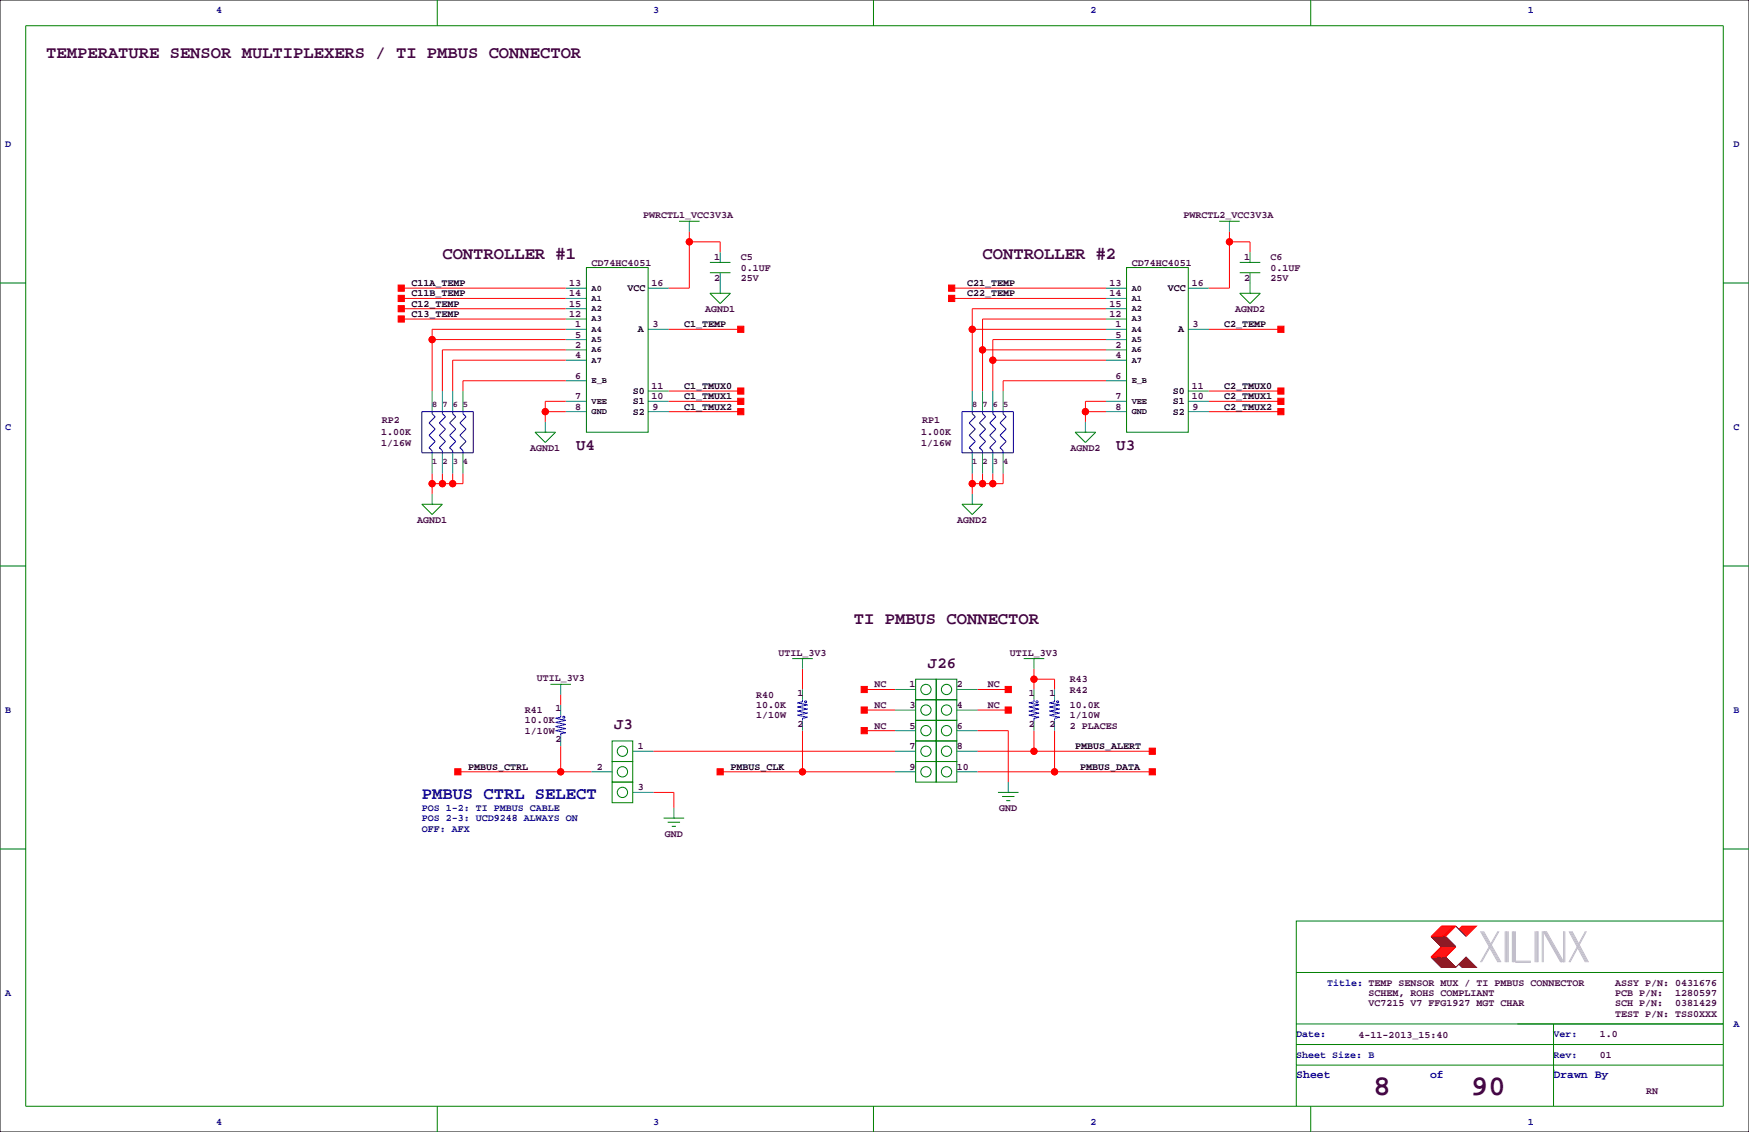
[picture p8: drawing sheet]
<svg xmlns="http://www.w3.org/2000/svg" width="432mm" height="279mm" viewBox="0 0 432 279" stroke-linecap="round" stroke-linejoin="round" font-family="sans-serif">
<path d="M0 0h431.8v279.4h-431.8z" fill="none" stroke="#000" stroke-width=".25"/>
<g fill="none" stroke="#f00" stroke-width=".25">
<path d="M170.2 57.2v13.9h-5.1M170.2 59.7h7.6v2.5M303.5 57.2v13.9h-5.1M303.5 59.7h5.1v2.5M99.1 76.2h40.6M99.1 73.7h40.6M99.1 71.1h40.6M99.1 78.7h40.6M234.9 73.7h38.1M234.9 71.1h38.1M273 76.2h-33v20.3M273 78.7h-30.4v17.8"/>
<path d="M308.6 69.8h.1M106.7 83.8h33M139.7 81.3h-33v15.2M139.7 94h-25.4v2.5M139.7 86.4h-30.5v10.1M139.7 88.9h-27.9v7.6M139.7 99.1h-5.1v5M165.1 81.3h17.8M165.1 99.1h17.8M165.1 96.5h17.8M240 81.3h33M242.6 86.4h30.4"/>
<path d="M245.1 88.9h27.9M273 94h-25.4v2.5M273 83.8h-27.9v12.7M273 99.1h-5v5M298.4 81.3h17.8M298.4 99.1h17.8M298.4 96.5h17.8M106.7 116.8v5.1M109.2 116.8v2.6M111.8 116.8v2.6M114.3 116.8v2.6h-7.6M134.6 101.6h5.1"/>
<path d="M165.1 101.6h17.8M240 116.8v5.1M242.6 116.8v2.6M245.1 116.8v2.6M247.6 116.8v2.6h-7.6M268 101.6h5M298.4 101.6h17.8M138.4 171.4v2.6M198.1 165.1v5.1M213.4 175.3h7.6M213.4 170.2h7.6M241.3 175.3h7.6"/>
<path d="M241.3 170.2h7.6M255.3 167.6h5v2.6M255.3 165.1v5.1M113 190.5h33M138.4 184.1v6.4M161.3 185.4h59.7M161.3 195.6h5.1v3.8M177.8 190.5h43.2M198.1 180.3v10.2M213.4 180.3h7.6M241.3 190.5h43.2M241.3 185.4h43.2"/>
<path d="M241.3 180.3h7.6v12.7M255.3 180.3v5.1M260.3 180.3v10.2M355.9 233.7l-2.6 2.5h3.6l2.5-2.5M355.9 228.6h3.5l-2.5 2.5h-3.6zM356.1 233.7l-2.5 2.5M356.1 228.6l-2.5 2.5M356.4 233.7l-2.6 2.5M356.4 228.6l-2.6 2.5M356.6 233.7l-2.5 2.5M356.6 228.6l-2.5 2.5M356.9 233.7l-2.6 2.5"/>
<path d="M356.9 228.6l-2.6 2.5M357.1 233.7l-2.5 2.5M357.1 228.6l-2.5 2.5M357.4 233.7l-2.6 2.5M357.4 228.6l-2.6 2.5M357.6 233.7l-2.5 2.5M357.6 228.6l-2.5 2.5M357.9 233.7l-2.6 2.5M357.9 228.6l-2.6 2.5M358.1 233.7l-2.5 2.5M358.1 228.6l-2.5 2.5M358.4 233.7l-2.5 2.5"/>
<path d="M358.4 228.6l-2.5 2.5M358.6 233.7l-2.5 2.5M358.6 228.6l-2.5 2.5M358.9 233.7l-2.5 2.5M358.9 228.6l-2.5 2.5M359.2 233.7l-2.6 2.5M359.2 228.6l-2.6 2.5M360.2 229.4l.7-.8h3.6l-2.6 2.5M361.2 228.6l-.8 .8M361.4 228.6l-1 1M361.7 228.6l-1 1M361.9 228.6l-1.2 1.3"/>
<path d="M362.2 228.6l-1.3 1.3M362.5 228.6l-1.6 1.5M362.7 228.6l-1.5 1.5M363 228.6l-1.8 1.8M363.2 228.6l-1.8 1.8M363.5 228.6l-2.1 2M363.7 228.6l-2 2M364 228.6l-2.3 2.3M364.2 228.6l-2.3 2.3"/>
<circle cx="170.2" cy="59.7" r=".76"/>
<circle cx="303.5" cy="59.7" r=".76"/>
<circle cx="177.8" cy="69.8" r="0"/>
<circle cx="106.7" cy="83.8" r=".76"/>
<circle cx="240" cy="81.3" r=".76"/>
<circle cx="242.6" cy="86.4" r=".76"/>
<circle cx="245.1" cy="88.9" r=".76"/>
<circle cx="106.7" cy="119.4" r=".76"/>
<circle cx="109.2" cy="119.4" r=".76"/>
<circle cx="111.8" cy="119.4" r=".76"/>
<circle cx="134.6" cy="101.6" r=".76"/>
<circle cx="240" cy="119.4" r=".76"/>
<circle cx="242.6" cy="119.4" r=".76"/>
<circle cx="245.1" cy="119.4" r=".76"/>
<circle cx="268" cy="101.6" r=".76"/>
<circle cx="255.3" cy="167.6" r=".76"/>
<circle cx="138.4" cy="190.5" r=".76"/>
<circle cx="198.1" cy="190.5" r=".76"/>
<circle cx="255.3" cy="185.4" r=".76"/>
<circle cx="260.4" cy="190.5" r=".76"/>
</g>
<g fill="#f00" stroke="#f00" stroke-width=".25">
<path d="M177 189.7h1.6v1.6h-1.6z" fill-rule="evenodd"/>
<path d="M248.2 174.5h1.5v1.5h-1.5z" fill-rule="evenodd"/>
<path d="M248.2 169.4h1.5v1.5h-1.5z" fill-rule="evenodd"/>
<path d="M283.7 189.7h1.5v1.6h-1.5z" fill-rule="evenodd"/>
<path d="M283.7 184.7h1.5v1.5h-1.5z" fill-rule="evenodd"/>
<path d="M212.6 169.4h1.5v1.5h-1.5z" fill-rule="evenodd"/>
<path d="M212.6 174.5h1.5v1.5h-1.5z" fill-rule="evenodd"/>
<path d="M212.6 179.6h1.5v1.5h-1.5z" fill-rule="evenodd"/>
<path d="M112.3 189.7h1.5v1.6h-1.5z" fill-rule="evenodd"/>
<path d="M98.3 72.9h1.5v1.5h-1.5z" fill-rule="evenodd"/>
<path d="M98.3 70.4h1.5v1.5h-1.5z" fill-rule="evenodd"/>
<path d="M98.3 78h1.5v1.5h-1.5z" fill-rule="evenodd"/>
<path d="M98.3 75.4h1.5v1.6h-1.5z" fill-rule="evenodd"/>
<path d="M182.1 80.5h1.5v1.5h-1.5z" fill-rule="evenodd"/>
<path d="M182.1 100.8h1.5v1.6h-1.5z" fill-rule="evenodd"/>
<path d="M182.1 98.3h1.5v1.5h-1.5z" fill-rule="evenodd"/>
<path d="M182.1 95.8h1.5v1.5h-1.5z" fill-rule="evenodd"/>
<path d="M315.5 98.3h1.5v1.5h-1.5z" fill-rule="evenodd"/>
<path d="M315.5 95.8h1.5v1.5h-1.5z" fill-rule="evenodd"/>
<path d="M315.5 100.8h1.5v1.6h-1.5z" fill-rule="evenodd"/>
<path d="M315.5 80.5h1.5v1.5h-1.5z" fill-rule="evenodd"/>
<path d="M234.2 70.4h1.5v1.5h-1.5z" fill-rule="evenodd"/>
<path d="M234.2 72.9h1.5v1.5h-1.5z" fill-rule="evenodd"/>
<circle cx="198.1" cy="190.5" r=".76"/>
<circle cx="260.4" cy="190.5" r=".76"/>
<circle cx="255.3" cy="185.4" r=".76"/>
<circle cx="255.3" cy="167.6" r=".76"/>
<circle cx="138.4" cy="190.5" r=".76"/>
<circle cx="240" cy="81.3" r=".76"/>
<circle cx="111.8" cy="119.4" r=".76"/>
<circle cx="109.2" cy="119.4" r=".76"/>
<circle cx="106.7" cy="119.4" r=".76"/>
<circle cx="106.7" cy="83.8" r=".76"/>
<circle cx="134.6" cy="101.6" r=".76"/>
<circle cx="170.2" cy="59.7" r=".76"/>
<circle cx="242.6" cy="86.4" r=".76"/>
<circle cx="245.1" cy="88.9" r=".76"/>
<circle cx="245.1" cy="119.4" r=".76"/>
<circle cx="242.6" cy="119.4" r=".76"/>
<circle cx="240" cy="119.4" r=".76"/>
<circle cx="303.5" cy="59.7" r=".76"/>
<circle cx="268" cy="101.6" r=".76"/>
</g>
<g fill="none" stroke="#008080" stroke-width=".25">
<path d="M170.2 54.6v2.6M303.5 54.6v2.6M139.7 78.7h5.1M139.7 73.7h5.1M139.7 71.1h5.1M139.7 76.2h5.1M160 71.1h5.1M177.8 62.2v2.6M177.8 67.3v5.1M273 78.7h5.1M273 73.7h5.1M273 71.1h5.1"/>
<path d="M273 76.2h5.1M293.4 71.1h5M308.6 62.2v2.6M308.6 67.3v5.1M106.7 96.5v5.1M109.2 96.5v5.1M111.8 96.5v5.1M114.3 96.5v5.1M139.7 99.1h5.1M139.7 94h5.1M139.7 81.3h5.1M139.7 83.8h5.1"/>
<path d="M139.7 86.4h5.1M139.7 88.9h5.1M160 99.1h5.1M160 81.3h5.1M160 96.5h5.1M240 96.5v5.1M242.6 96.5v5.1M245.1 96.5v5.1M247.6 96.5v5.1M273 99.1h5.1M273 94h5.1M273 81.3h5.1"/>
<path d="M273 83.8h5.1M273 86.4h5.1M273 88.9h5.1M293.4 99.1h5M293.4 81.3h5M293.4 96.5h5M106.7 111.8v5M109.2 111.8v5M111.8 111.8v5M114.3 111.8v5M134.6 104.1v2.6M139.7 101.6h5.1"/>
<path d="M160 101.6h5.1M240 111.8v5M242.6 111.8v5M245.1 111.8v5M247.6 111.8v5M268 104.1v2.6M273 101.6h5.1M293.4 101.6h5M106.7 121.9v2.6M240 121.9v2.6M138.4 168.9v2.5M138.4 174v2.5"/>
<path d="M198.1 162.6v2.5M198.1 170.2v2.5M198.1 177.8v2.5M221 170.2h5.1M221 175.3h5.1M236.2 170.2h5.1M236.2 175.3h5.1M255.3 162.6v2.5M255.3 170.2v2.5M255.3 177.8v2.5M260.3 170.2v2.5M260.3 177.8v2.5"/>
<path d="M138.4 181.6v2.5M146 190.5h5.1M156.2 185.4h5.1M156.2 195.6h5.1M166.4 199.4v2.5M221 180.3h5.1M221 185.4h5.1M221 190.5h5.1M236.2 180.3h5.1M236.2 185.4h5.1M236.2 190.5h5.1M248.9 193v2.6"/>
</g>
<g fill="none" stroke="#008000" stroke-width=".25">
<path d="M6.3 6.4h419.1v266.6h-419.1zM107.9 0v6.4M215.6 0v6.4M323.6 0v6.4M167.6 54.6h5.1M170.2 54.6h.1M301 54.6h5.1M303.5 54.6h.1M0 69.8h6.3M144.8 66h15.2v40.7h-15.2zM175.3 72.4h5l-2.5 2.5zM175.3 67.3h5"/>
<path d="M175.3 64.8h5M177.8 72.4h.1M278.1 66h15.3v40.7h-15.3zM306.1 72.4h5l-2.5 2.5zM306.1 67.3h5M306.1 64.8h5M308.6 72.4h.1M425.4 69.8h6.4M132.1 106.7h5.1l-2.6 2.5zM134.6 106.7h.1M265.4 106.7h5.1l-2.5 2.5zM268 106.7h.1"/>
<path d="M0 139.7h6.3M104.1 124.5h5.1l-2.5 2.5zM106.7 124.5h.1M237.5 124.5h5.1l-2.6 2.5zM240 124.5h.1M425.4 139.7h6.4M135.9 168.9h5.1M138.4 168.9h.1M195.6 162.6h5.1M198.1 162.6h.1M226.1 177.8h5v5.1h-5zM226.1 172.7h5v5.1h-5z"/>
<path d="M226.1 167.6h5v5.1h-5zM231.1 177.8h5.1v5.1h-5.1zM231.1 172.7h5.1v5.1h-5.1zM231.1 167.6h5.1v5.1h-5.1zM252.7 162.6h5.1M255.3 162.6h.1M151.1 182.9h5.1v5.1h-5.1zM151.1 188h5.1v5h-5.1zM151.1 193h5.1v5.1h-5.1zM226.1 188h5v5h-5zM226.1 182.9h5v5.1h-5zM231.1 188h5.1v5h-5.1z"/>
<path d="M231.1 182.9h5.1v5.1h-5.1zM246.4 195.6h5.1M247.4 196.6h3M248.4 197.6h1M248.9 195.6h.1M0 209.5h6.3M163.8 201.9h5.1M164.8 202.9h3.1M165.9 204h1M166.4 201.9h.1M425.4 209.5h6.4M425.4 227.3h-105.4v35.6"/>
<path d="M320 257.8h105.4M320 252.7h105.4M320 240h105.4M383.5 252.7v20.3M107.9 273v6.4M215.6 273v6.4M320 262.9v10.1M320 262.9h105.4M323.6 273v6.4M383.5 264.2h.1"/>
<circle cx="228.6" cy="170.2" r="1.27"/>
<circle cx="228.6" cy="175.3" r="1.27"/>
<circle cx="233.7" cy="170.2" r="1.27"/>
<circle cx="233.7" cy="175.3" r="1.27"/>
<circle cx="153.7" cy="185.4" r="1.27"/>
<circle cx="153.7" cy="190.5" r="1.27"/>
<circle cx="153.7" cy="195.6" r="1.27"/>
<circle cx="228.6" cy="190.5" r="1.27"/>
<circle cx="228.6" cy="185.4" r="1.27"/>
<circle cx="228.6" cy="180.3" r="1.27"/>
<circle cx="233.7" cy="190.5" r="1.27"/>
<circle cx="233.7" cy="185.4" r="1.27"/>
<circle cx="233.7" cy="180.3" r="1.27"/>
</g>
<g fill="none" stroke="#00f" stroke-width=".25">
<path d="M138.4 176.5v.5l-1.2 .3 2.5 .5-2.5 .5 2.5 .5-2.5 .5 2.5 .5-2.5 .5 2.5 .5-1.3 .3v.5M198.1 172.7v.5l-1.3 .3 2.6 .5-2.6 .5 2.6 .5-2.6 .5 2.6 .5-2.6 .5 2.6 .5-1.3 .3v.5M255.3 172.7v.5l-1.3 .3 2.5 .5-2.5 .5 2.5 .5-2.5 .5 2.5 .5-2.5 .5 2.5 .5-1.2 .3v.5M260.3 172.7v.5l-1.2 .3 2.5 .5-2.5 .5 2.5 .5-2.5 .5 2.5 .5-2.5 .5 2.5 .5-1.3 .3v.5"/>
<circle cx="139.2" cy="177" r=".25"/>
<circle cx="198.9" cy="173.2" r=".25"/>
<circle cx="256" cy="173.2" r=".25"/>
<circle cx="261.1" cy="173.2" r=".25"/>
</g>
<path d="M104.1 101.6h12.7v10.2h-12.7zM106.7 101.6v.5l.7 .8-1.5 1.5 1.5 1.5-1.5 1.5 1.5 1.6-1.5 1.5 .8 .8v.5M109.2 101.6v.5l.8 .8-1.5 1.5 1.5 1.5-1.5 1.5 1.5 1.6-1.5 1.5 .7 .8v.5M111.8 101.6v.5l.7 .8-1.5 1.5 1.5 1.5-1.5 1.5 1.5 1.6-1.5 1.5 .8 .8v.5M114.3 101.6v.5l.8 .8-1.6 1.5 1.6 1.5-1.6 1.5 1.6 1.6-1.6 1.5 .8 .8v.5M237.5 101.6h12.7v10.2h-12.7zM240 101.6v.5l.8 .8-1.5 1.5 1.5 1.5-1.5 1.5 1.5 1.6-1.5 1.5 .7 .8v.5M242.6 101.6v.5l.7 .8-1.5 1.5 1.5 1.5-1.5 1.5 1.5 1.6-1.5 1.5 .8 .8v.5M245.1 101.6v.5l.8 .8-1.6 1.5 1.6 1.5-1.6 1.5 1.6 1.6-1.6 1.5 .8 .8v.5M247.6 101.6v.5l.8 .8-1.5 1.5 1.5 1.5-1.5 1.5 1.5 1.6-1.5 1.5 .7 .8v.5" fill="none" stroke="#0000a0" stroke-width=".25"/>
<g fill="none" stroke="#800000" stroke-width=".25">
<path d="M353.3 236.2l2.6 2.6h3.5M353.3 231.1l2.6 2.6M353.6 231.1l2.5 2.6M353.6 236.2l2.5 2.6M353.8 231.1l2.6 2.6M353.8 236.2l2.6 2.6M354.1 231.1l2.5 2.6M354.1 236.2l2.5 2.6M354.3 231.1l2.6 2.6M354.3 236.2l2.6 2.6M354.6 231.1l2.5 2.6M354.6 236.2l2.5 2.6"/>
<path d="M354.8 231.1l2.6 2.6M354.8 236.2l2.6 2.6M355.1 231.1l2.5 2.6M355.1 236.2l2.5 2.6M355.3 231.1l2.6 2.6M355.3 236.2l2.6 2.6M355.6 231.1l2.5 2.6M355.6 236.2l2.5 2.6M355.9 231.1l2.5 2.6M355.9 236.2l2.5 2.6M356.1 231.1l2.5 2.6M356.1 236.2l2.5 2.6"/>
<path d="M356.4 231.1l2.5 2.6M356.4 236.2l2.5 2.6M356.6 231.1l2.6 2.6M356.6 236.2l2.6 2.6M356.9 231.1l2.5 2.6M356.9 236.2l2.5 2.6M359.4 228.6l2.5 2.5M360.2 238l.7 .8h3.6l-2.6-2.6-2.5 2.6M360.4 237.7l1 1.1M360.4 238l.8 .8M360.7 237.5l1.2 1.3M360.7 237.7l1 1.1"/>
<path d="M360.9 237.2l1.6 1.6M360.9 237.5l1.3 1.3M361.2 237l1.8 1.8M361.2 237.2l1.5 1.6M361.4 236.7l2.1 2.1M361.4 237l1.8 1.8M361.7 236.5l2.3 2.3M361.7 236.7l2 2.1M361.9 236.5l2.3 2.3"/>
</g>
<g fill="none" stroke="#c0c0c0" stroke-width=".25">
<path d="M365.5 229.9l4.3 7.6M365.8 229.9l4.3 7.6M366 229.9l4.3 7.6M366.3 229.9l4.3 7.6M369.8 229.9l-4.3 7.6M370.1 229.9l-4.3 7.6M371.6 229.9v7.6M371.9 229.9v7.6M372.1 229.9v7.6M372.4 229.9v7.6M373.4 229.9v7.6M373.6 229.9v7.6"/>
<path d="M373.9 229.9v7.6M374.1 229.9v7.6h3.9M374.1 237.2h3.9M379 229.9v7.6M379.2 229.9v7.6M379.5 229.9v7.6M379.7 229.9v7.6M380.7 229.9v7.6M381 237.5v-7.6l4.3 7.6M381.3 229.9l4.3 7.6M381.5 229.9l4.3 7.6M381.8 229.9l4.3 7.6v-7.6"/>
<path d="M386.3 229.9v7.6M387.3 229.9l4.1 7.6M387.6 229.9l4.1 7.6M387.9 229.9l4 7.6M388.1 229.9l4.1 7.6M391.4 229.9l-4.1 7.6M391.7 229.9l-4.1 7.6"/>
</g>
<g font-size="7.1" fill="#400040">
<text x="339.1" y="270.3">8</text>
<text x="363.2" y="270.3">90</text>
</g>
<g font-size="4.2" fill="#400040">
<text x="11.4" y="14.4">TEMPERATURE SENSOR MULTIPLEXERS / TI PMBUS CONNECTOR</text>
<text x="109.2" y="63.9">CONTROLLER #1</text>
<text x="242.6" y="63.9">CONTROLLER #2</text>
<text x="210.8" y="154.1">TI PMBUS CONNECTOR</text>
</g>
<text font-size="4.2" fill="#0000a0" x="104.1" y="197.3">PMBUS CTRL SELECT</text>
<g font-size="3.9" fill="#400040">
<text x="142.2" y="111">U4</text>
<text x="275.6" y="111">U3</text>
<text x="229.1" y="164.8">J26</text>
<text x="151.6" y="180.1">J3</text>
</g>
<g font-size="2.8" fill="#0000a0">
<text x="320" y="266.1">Sheet</text>
<text x="353.1" y="266.1">of</text>
<text x="383.5" y="266.1">Drawn By</text>
</g>
<g font-size="2.5" fill="#0000a0">
<text x="53.3" y="3.3">4</text>
<text x="161.3" y="3.3">3</text>
<text x="269.2" y="3.3">2</text>
<text x="377.2" y="3.3">1</text>
<text x="1.3" y="36.3">D</text>
<text x="428" y="36.3">D</text>
<text x="1.3" y="106.2">C</text>
<text x="428" y="106.2">C</text>
<text x="1.3" y="176">B</text>
<text x="428" y="176">B</text>
<text x="104.1" y="202.7">POS 2-3: UCD9248 ALWAYS ON</text>
<text x="104.1" y="200.2">POS 1-2: TI PMBUS CABLE</text>
<text x="104.1" y="205.2">OFF: AFX</text>
<text x="1.3" y="245.9">A</text>
<text x="327.7" y="243.3">Title: TEMP SENSOR MUX / TI PMBUS CONNECTOR</text>
<text x="320" y="256">Date:</text>
<text x="383.5" y="256">Ver:</text>
<text x="428" y="253.5">A</text>
<text x="320" y="261.1">Sheet Size: B</text>
<text x="383.5" y="261.1">Rev:</text>
<text x="53.3" y="277.6">4</text>
<text x="161.3" y="277.6">3</text>
<text x="269.2" y="277.6">2</text>
<text x="377.2" y="277.6">1</text>
</g>
<g font-size="2.5" fill="#400040">
<text x="158.8" y="53.9">PWRCTL1_VCC3V3A</text>
<text x="292.2" y="53.9">PWRCTL2_VCC3V3A</text>
<text x="146" y="65.5">CD74HC4051</text>
<text x="176.3" y="64.3">1</text>
<text x="182.9" y="64.3">C5</text>
<text x="279.4" y="65.5">CD74HC4051</text>
<text x="307.1" y="64.3">1</text>
<text x="313.7" y="64.3">C6</text>
<text x="140.5" y="70.6">13</text>
<text x="160.9" y="70.6">16</text>
<text x="176.3" y="69.3">2</text>
<text x="182.9" y="66.8">0.1UF</text>
<text x="182.9" y="69.3">25V</text>
<text x="273.9" y="70.6">13</text>
<text x="294.2" y="70.6">16</text>
<text x="307.1" y="69.3">2</text>
<text x="313.7" y="66.8">0.1UF</text>
<text x="313.7" y="69.3">25V</text>
<text x="140.5" y="73.2">14</text>
<text x="140.5" y="75.7">15</text>
<text x="174.1" y="77">AGND1</text>
<text x="273.9" y="73.2">14</text>
<text x="273.9" y="75.7">15</text>
<text x="304.9" y="77">AGND2</text>
<text x="140.5" y="78.2">12</text>
<text x="142" y="80.8">1</text>
<text x="142" y="83.3">5</text>
<text x="161.1" y="80.8">3</text>
<text x="273.9" y="78.2">12</text>
<text x="275.4" y="80.8">1</text>
<text x="275.4" y="83.3">5</text>
<text x="294.4" y="80.8">3</text>
<text x="142" y="85.9">2</text>
<text x="142" y="88.4">4</text>
<text x="275.4" y="85.9">2</text>
<text x="275.4" y="88.4">4</text>
<text x="142" y="93.5">6</text>
<text x="275.4" y="93.5">6</text>
<text x="142" y="98.6">7</text>
<text x="142" y="101.1">8</text>
<text x="160.9" y="98.6">10</text>
<text x="160.9" y="96">11</text>
<text x="161.1" y="101.1">9</text>
<text x="275.4" y="98.6">7</text>
<text x="275.4" y="101.1">8</text>
<text x="294.2" y="98.6">10</text>
<text x="294.2" y="96">11</text>
<text x="294.4" y="101.1">9</text>
<text x="94.1" y="107.4">1.00K</text>
<text x="94.3" y="104.5">RP2</text>
<text x="227.4" y="107.4">1.00K</text>
<text x="227.6" y="104.5">RP1</text>
<text x="94.1" y="110">1/16W</text>
<text x="130.9" y="111.3">AGND1</text>
<text x="227.4" y="110">1/16W</text>
<text x="264.3" y="111.3">AGND2</text>
<text x="103" y="129">AGND1</text>
<text x="236.3" y="129">AGND2</text>
<text x="192.2" y="161.8">UTIL_3V3</text>
<text x="249.3" y="161.8">UTIL_3V3</text>
<text x="132.5" y="168.2">UTIL_3V3</text>
<text x="186.7" y="172.2">R40</text>
<text x="196.8" y="171.8">1</text>
<text x="215.9" y="169.7">NC</text>
<text x="224.6" y="169.7">1</text>
<text x="236.2" y="169.7">2</text>
<text x="243.8" y="169.7">NC</text>
<text x="254" y="171.8">1</text>
<text x="259.1" y="171.8">1</text>
<text x="264.2" y="168.4">R43</text>
<text x="264.2" y="170.9">R42</text>
<text x="129.5" y="176">R41</text>
<text x="129.5" y="178.6">10.0K</text>
<text x="137.2" y="175.6">1</text>
<text x="186.7" y="174.8">10.0K</text>
<text x="186.7" y="177.3">1/10W</text>
<text x="196.8" y="179.4">2</text>
<text x="215.9" y="179.8">NC</text>
<text x="215.9" y="174.8">NC</text>
<text x="224.6" y="174.8">3</text>
<text x="224.6" y="179.8">5</text>
<text x="236.2" y="174.8">4</text>
<text x="236.2" y="179.8">6</text>
<text x="243.8" y="174.8">NC</text>
<text x="254" y="179.4">2</text>
<text x="259.1" y="179.4">2</text>
<text x="264.2" y="179.8">2 PLACES</text>
<text x="264.2" y="174.8">10.0K</text>
<text x="264.2" y="177.3">1/10W</text>
<text x="129.5" y="181.1">1/10W</text>
<text x="137.2" y="183.2">2</text>
<text x="157.5" y="184.9">1</text>
<text x="224.6" y="184.9">7</text>
<text x="236.2" y="184.9">8</text>
<text x="147.3" y="190">2</text>
<text x="224.6" y="190">9</text>
<text x="236.2" y="190">10</text>
<text x="157.5" y="195.1">3</text>
<text x="246.7" y="200.2">GND</text>
<text x="164.1" y="206.5">GND</text>
<text x="337.8" y="245.9">SCHEM, ROHS COMPLIANT</text>
<text x="398.8" y="243.3">ASSY P/N: 0431676</text>
<text x="398.8" y="245.9">PCB P/N:</text>
<text x="413.6" y="245.9">1280597</text>
<text x="337.8" y="248.4">VC7215 V7 FFG1927 MGT CHAR</text>
<text x="398.8" y="248.4">SCH P/N:</text>
<text x="398.8" y="251">TEST P/N: TSS0XXX</text>
<text x="413.6" y="248.4">0381429</text>
<text x="335.4" y="256.3">4-11-2013_15:40</text>
<text x="395" y="256">1.0</text>
<text x="395" y="261.1">01</text>
<text x="406.4" y="270">RN</text>
</g>
<g font-size="2.5">
<text x="101.6" y="70.6">C11A_TEMP</text>
<text x="154.9" y="71.9">VCC</text>
<text x="238.8" y="70.6">C21_TEMP</text>
<text x="288.3" y="71.9">VCC</text>
<text x="101.6" y="75.7">C12_TEMP</text>
<text x="101.6" y="73.2">C11B_TEMP</text>
<text x="238.8" y="73.2">C22_TEMP</text>
<text x="101.6" y="78.2">C13_TEMP</text>
<text x="157.5" y="82">A</text>
<text x="168.9" y="80.8">C1_TEMP</text>
<text x="290.8" y="82">A</text>
<text x="302.3" y="80.8">C2_TEMP</text>
<text x="156.2" y="99.8">S1</text>
<text x="156.2" y="97.3">S0</text>
<text x="168.9" y="96">C1_TMUX0</text>
<text x="168.9" y="98.6">C1_TMUX1</text>
<text x="168.9" y="101.1">C1_TMUX2</text>
<text x="289.6" y="99.8">S1</text>
<text x="289.6" y="97.3">S0</text>
<text x="302.3" y="101.1">C2_TMUX2</text>
<text x="302.3" y="96">C2_TMUX0</text>
<text x="302.3" y="98.6">C2_TMUX1</text>
<text x="156.2" y="102.4">S2</text>
<text x="289.6" y="102.4">S2</text>
<text x="265.4" y="184.9">PMBUS_ALERT</text>
<text x="115.6" y="190">PMBUS_CTRL</text>
<text x="180.3" y="190">PMBUS_CLK</text>
<text x="266.7" y="190">PMBUS_DATA</text>
</g>
<g font-size="2.1">
<text x="146" y="71.7">A0</text>
<text x="279.4" y="71.7">A0</text>
<text x="146" y="74.3">A1</text>
<text x="146" y="76.8">A2</text>
<text x="279.4" y="74.3">A1</text>
<text x="279.4" y="76.8">A2</text>
<text x="146" y="79.3">A3</text>
<text x="146" y="81.9">A4</text>
<text x="279.4" y="79.3">A3</text>
<text x="279.4" y="81.9">A4</text>
<text x="146" y="84.4">A5</text>
<text x="146" y="87">A6</text>
<text x="146" y="89.5">A7</text>
<text x="279.4" y="84.4">A5</text>
<text x="279.4" y="87">A6</text>
<text x="279.4" y="89.5">A7</text>
<text x="146" y="94.6">E_B</text>
<text x="279.4" y="94.6">E_B</text>
<text x="146" y="99.7">VEE</text>
<text x="279.4" y="99.7">VEE</text>
<text x="146" y="102.2">GND</text>
<text x="279.4" y="102.2">GND</text>
</g>
<g font-size="2.1" fill="#400040">
<text x="106.7" y="100.4">8</text>
<text x="109.2" y="100.4">7</text>
<text x="111.8" y="100.4">6</text>
<text x="114.3" y="100.4">5</text>
<text x="240" y="100.4">8</text>
<text x="242.6" y="100.4">7</text>
<text x="245.1" y="100.4">6</text>
<text x="247.7" y="100.4">5</text>
<text x="106.7" y="114.4">1</text>
<text x="109.2" y="114.4">2</text>
<text x="111.8" y="114.4">3</text>
<text x="114.3" y="114.4">4</text>
<text x="240" y="114.4">1</text>
<text x="242.6" y="114.4">2</text>
<text x="245.1" y="114.4">3</text>
<text x="247.6" y="114.4">4</text>
</g>
</svg>
